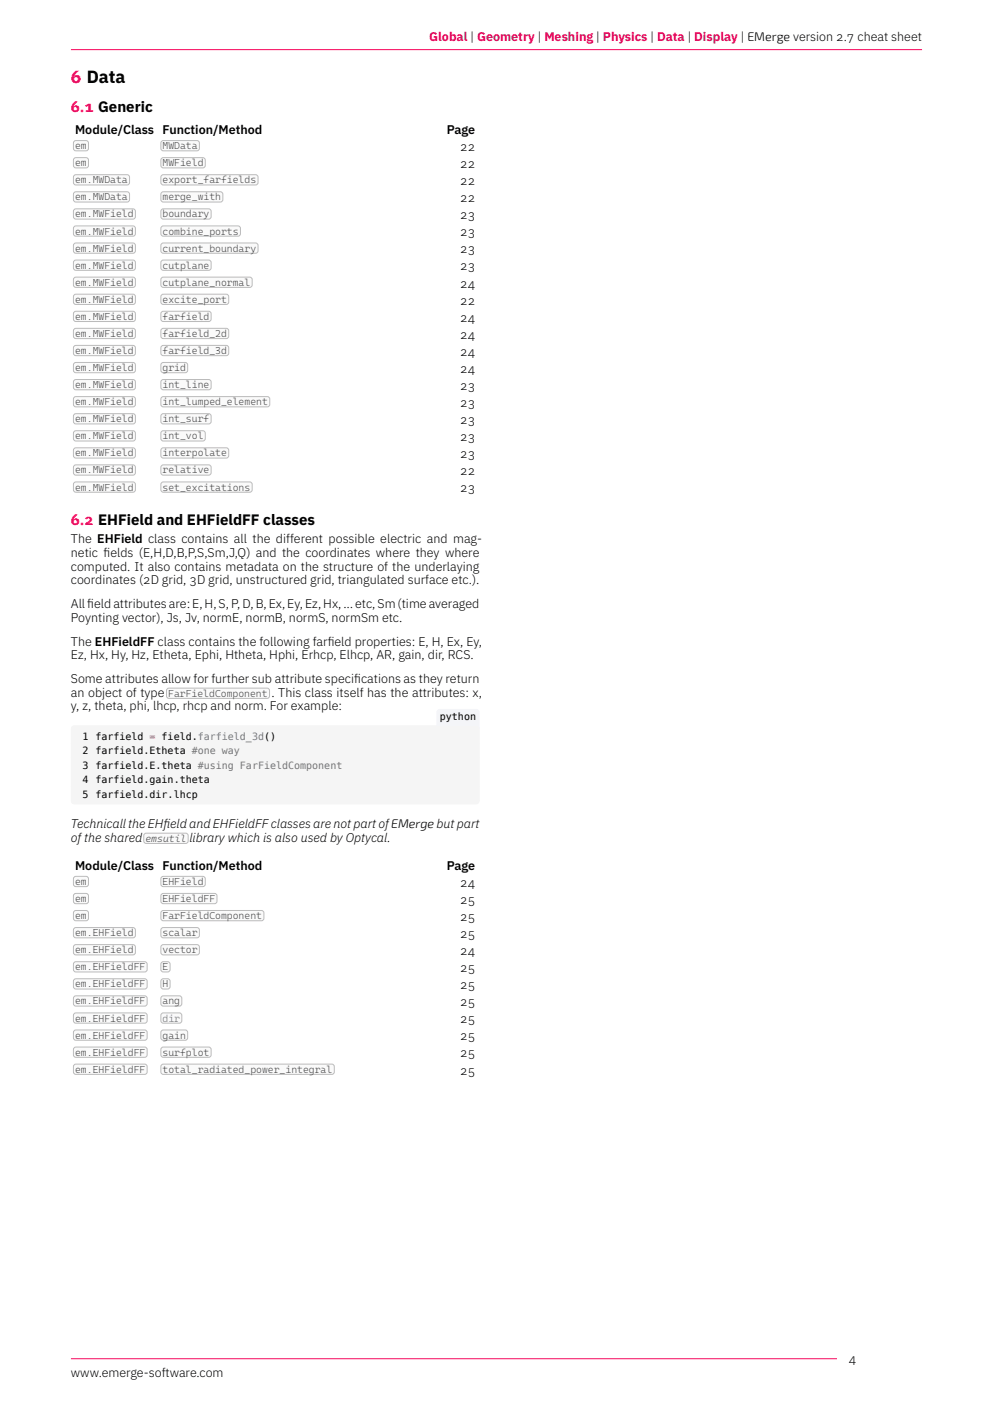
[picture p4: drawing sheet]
<svg xmlns="http://www.w3.org/2000/svg" width="420mm" height="594mm" viewBox="0 0 420 594" stroke-linecap="round" stroke-linejoin="round" font-family="sans-serif">
<path d="M30 21h360" fill="none" stroke="#ff0059" stroke-width=".42"/>
<path d="M31.3 59.9l.8-.4 4.9 .2 .4 .8-.2 2.9-.8 .4-4.9-.2-.4-.8z" fill="#fafafa"/>
<path d="M31.3 59.9l.8-.4 4.9 .2 .4 .8-.2 2.9-.8 .4-4.9-.2-.4-.8z" fill="none" stroke="#bbb" stroke-width=".42"/>
<path d="M68.2 59.9l.9-.4h14.5l.7 .7v2.9l-1 .7h-14.6l-.7-1z" fill="#fafafa"/>
<path d="M68.2 59.9l.9-.4h14.5l.7 .7v2.9l-1 .7h-14.6l-.7-1z" fill="none" stroke="#bbb" stroke-width=".42"/>
<path d="M31.3 67.1l.8-.4 4.9 .2 .4 .8-.2 2.9-.8 .4-4.9-.2-.4-.8z" fill="#fafafa"/>
<path d="M31.3 67.1l.8-.4 4.9 .2 .4 .8-.2 2.9-.8 .4-4.9-.2-.4-.8z" fill="none" stroke="#bbb" stroke-width=".42"/>
<path d="M68.2 67.1l.9-.4h17l.7 .7v2.9l-1 .7h-17.1l-.7-1z" fill="#fafafa"/>
<path d="M68.2 67.1l.9-.4h17l.7 .7v2.9l-1 .7h-17.1l-.7-1z" fill="none" stroke="#bbb" stroke-width=".42"/>
<path d="M31.3 74.3l.8-.4h21.7l.9 .7 .1 2.6-.2 .6-.8 .5h-21.7l-1-.7z" fill="#fafafa"/>
<path d="M31.3 74.3l.8-.4h21.7l.9 .7 .1 2.6-.2 .6-.8 .5h-21.7l-1-.7z" fill="none" stroke="#bbb" stroke-width=".42"/>
<path d="M68.2 74.3l.9-.4h39l1 .7v2.6l-.2 .6-.8 .5h-39l-1-.7z" fill="#fafafa"/>
<path d="M68.2 74.3l.9-.4h39l1 .7v2.6l-.2 .6-.8 .5h-39l-1-.7z" fill="none" stroke="#bbb" stroke-width=".42"/>
<path d="M31.3 81.6l.8-.5h21.7l.9 .7 .1 2.7-.2 .6-.8 .4h-21.7l-1-.7z" fill="#fafafa"/>
<path d="M31.3 81.6l.8-.5h21.7l.9 .7 .1 2.7-.2 .6-.8 .4h-21.7l-1-.7z" fill="none" stroke="#bbb" stroke-width=".42"/>
<path d="M68.2 81.6l.9-.5h24.1l1 .7 .1 2.7-.2 .6-.9 .4h-24.1l-1-.7z" fill="#fafafa"/>
<path d="M68.2 81.6l.9-.5h24.1l1 .7 .1 2.7-.2 .6-.9 .4h-24.1l-1-.7z" fill="none" stroke="#bbb" stroke-width=".42"/>
<path d="M31.3 88.8l.8-.4h24.2l.9 .7 .1 2.6-.2 .6-.8 .4h-24.2l-1-.7z" fill="#fafafa"/>
<path d="M31.3 88.8l.8-.4h24.2l.9 .7 .1 2.6-.2 .6-.8 .4h-24.2l-1-.7z" fill="none" stroke="#bbb" stroke-width=".42"/>
<path d="M68.2 88.8l.9-.4h19.2l.9 .7 .1 2.6-.4 .8-.6 .2h-19.2l-1-.7z" fill="#fafafa"/>
<path d="M68.2 88.8l.9-.4h19.2l.9 .7 .1 2.6-.4 .8-.6 .2h-19.2l-1-.7z" fill="none" stroke="#bbb" stroke-width=".42"/>
<path d="M31.3 96l.8-.4h24.2l.9 .7 .1 2.6-.2 .6-.8 .4h-24.2l-1-.7z" fill="#fafafa"/>
<path d="M31.3 96l.8-.4h24.2l.9 .7 .1 2.6-.2 .6-.8 .4h-24.2l-1-.7z" fill="none" stroke="#bbb" stroke-width=".42"/>
<path d="M68.2 96l.9-.4h31.6l1 .7v2.6l-.2 .6-.8 .4h-31.6l-1-.7z" fill="#fafafa"/>
<path d="M68.2 96l.9-.4h31.6l1 .7v2.6l-.2 .6-.8 .4h-31.6l-1-.7z" fill="none" stroke="#bbb" stroke-width=".42"/>
<path d="M31.3 103.2l.8-.4h24.2l.9 .7 .1 2.6-.2 .6-.8 .4h-24.2l-1-.7z" fill="#fafafa"/>
<path d="M31.3 103.2l.8-.4h24.2l.9 .7 .1 2.6-.2 .6-.8 .4h-24.2l-1-.7z" fill="none" stroke="#bbb" stroke-width=".42"/>
<path d="M68.2 103.2l.9-.4h39l1 .7v2.6l-.2 .6-.8 .4h-39l-1-.7z" fill="#fafafa"/>
<path d="M68.2 103.2l.9-.4h39l1 .7v2.6l-.2 .6-.8 .4h-39l-1-.7z" fill="none" stroke="#bbb" stroke-width=".42"/>
<path d="M31.3 110.4l.8-.4h24.2l.9 .7 .1 2.6-.2 .6-.8 .5h-24.2l-1-.7z" fill="#fafafa"/>
<path d="M31.3 110.4l.8-.4h24.2l.9 .7 .1 2.6-.2 .6-.8 .5h-24.2l-1-.7z" fill="none" stroke="#bbb" stroke-width=".42"/>
<path d="M68.2 110.4l.9-.4h19.2l.9 .7 .1 2.6-.4 .9-.6 .2h-19.2l-1-.7z" fill="#fafafa"/>
<path d="M68.2 110.4l.9-.4h19.2l.9 .7 .1 2.6-.4 .9-.6 .2h-19.2l-1-.7z" fill="none" stroke="#bbb" stroke-width=".42"/>
<path d="M31.3 117.7l.8-.5h24.2l.9 .7 .1 2.7-.2 .6-.8 .4h-24.2l-1-.7z" fill="#fafafa"/>
<path d="M31.3 117.7l.8-.5h24.2l.9 .7 .1 2.7-.2 .6-.8 .4h-24.2l-1-.7z" fill="none" stroke="#bbb" stroke-width=".42"/>
<path d="M68.2 117.7l.9-.5h36.5l1 .7 .1 2.7-.2 .6-.9 .4h-36.5l-1-.7z" fill="#fafafa"/>
<path d="M68.2 117.7l.9-.5h36.5l1 .7 .1 2.7-.2 .6-.9 .4h-36.5l-1-.7z" fill="none" stroke="#bbb" stroke-width=".42"/>
<path d="M31.3 124.9l.8-.4h24.2l.9 .7 .1 2.6-.2 .6-.8 .4h-24.2l-1-.7z" fill="#fafafa"/>
<path d="M31.3 124.9l.8-.4h24.2l.9 .7 .1 2.6-.2 .6-.8 .4h-24.2l-1-.7z" fill="none" stroke="#bbb" stroke-width=".42"/>
<path d="M68.2 124.9l.9-.4h26.6l1 .7v2.6l-.2 .6-.8 .4h-26.6l-1-.7z" fill="#fafafa"/>
<path d="M68.2 124.9l.9-.4h26.6l1 .7v2.6l-.2 .6-.8 .4h-26.6l-1-.7z" fill="none" stroke="#bbb" stroke-width=".42"/>
<path d="M31.3 132.1l.8-.4h24.2l.9 .7 .1 2.6-.2 .6-.8 .4h-24.2l-1-.7z" fill="#fafafa"/>
<path d="M31.3 132.1l.8-.4h24.2l.9 .7 .1 2.6-.2 .6-.8 .4h-24.2l-1-.7z" fill="none" stroke="#bbb" stroke-width=".42"/>
<path d="M68.2 132.1l.9-.4h19.2l.9 .7 .1 2.6-.4 .8-.6 .2h-19.2l-1-.7z" fill="#fafafa"/>
<path d="M68.2 132.1l.9-.4h19.2l.9 .7 .1 2.6-.4 .8-.6 .2h-19.2l-1-.7z" fill="none" stroke="#bbb" stroke-width=".42"/>
<path d="M31.3 139.3l.8-.4h24.2l.9 .7 .1 2.6-.2 .6-.8 .5h-24.2l-1-.7z" fill="#fafafa"/>
<path d="M31.3 139.3l.8-.4h24.2l.9 .7 .1 2.6-.2 .6-.8 .5h-24.2l-1-.7z" fill="none" stroke="#bbb" stroke-width=".42"/>
<path d="M68.2 139.3l.9-.4h26.6l1 .7v2.6l-.2 .6-.8 .5h-26.6l-1-.7z" fill="#fafafa"/>
<path d="M68.2 139.3l.9-.4h26.6l1 .7v2.6l-.2 .6-.8 .5h-26.6l-1-.7z" fill="none" stroke="#bbb" stroke-width=".42"/>
<path d="M31.3 146.5l.8-.4h24.2l.9 .7 .1 2.7-.2 .6-.8 .4h-24.2l-1-.7z" fill="#fafafa"/>
<path d="M31.3 146.5l.8-.4h24.2l.9 .7 .1 2.7-.2 .6-.8 .4h-24.2l-1-.7z" fill="none" stroke="#bbb" stroke-width=".42"/>
<path d="M68.2 146.5l.9-.4h26.6l1 .7v2.7l-.2 .6-.8 .4h-26.6l-1-.7z" fill="#fafafa"/>
<path d="M68.2 146.5l.9-.4h26.6l1 .7v2.7l-.2 .6-.8 .4h-26.6l-1-.7z" fill="none" stroke="#bbb" stroke-width=".42"/>
<path d="M31.3 153.8l.8-.5h24.2l.9 .7 .1 2.7-.2 .6-.8 .4h-24.2l-1-.7z" fill="#fafafa"/>
<path d="M31.3 153.8l.8-.5h24.2l.9 .7 .1 2.7-.2 .6-.8 .4h-24.2l-1-.7z" fill="none" stroke="#bbb" stroke-width=".42"/>
<path d="M68.2 153.8l.9-.5 9.6 .1 .6 .6v3l-.9 .7-9.7-.1-.7-.9z" fill="#fafafa"/>
<path d="M68.2 153.8l.9-.5 9.6 .1 .6 .6v3l-.9 .7-9.7-.1-.7-.9z" fill="none" stroke="#bbb" stroke-width=".42"/>
<path d="M31.3 161l.8-.4h24.2l.9 .7 .1 2.6-.2 .6-.8 .4h-24.2l-1-.7z" fill="#fafafa"/>
<path d="M31.3 161l.8-.4h24.2l.9 .7 .1 2.6-.2 .6-.8 .4h-24.2l-1-.7z" fill="none" stroke="#bbb" stroke-width=".42"/>
<path d="M68.2 161l.9-.4h19.2l.9 .7 .1 2.6-.4 .8-.6 .2h-19.2l-1-.7z" fill="#fafafa"/>
<path d="M68.2 161l.9-.4h19.2l.9 .7 .1 2.6-.4 .8-.6 .2h-19.2l-1-.7z" fill="none" stroke="#bbb" stroke-width=".42"/>
<path d="M31.3 168.2l.8-.4h24.2l.9 .7 .1 2.6-.2 .6-.8 .4h-24.2l-1-.7z" fill="#fafafa"/>
<path d="M31.3 168.2l.8-.4h24.2l.9 .7 .1 2.6-.2 .6-.8 .4h-24.2l-1-.7z" fill="none" stroke="#bbb" stroke-width=".42"/>
<path d="M68.2 168.2l.9-.4h44l1 .7v2.6l-.4 .8-.6 .2h-44l-1-.7z" fill="#fafafa"/>
<path d="M68.2 168.2l.9-.4h44l1 .7v2.6l-.4 .8-.6 .2h-44l-1-.7z" fill="none" stroke="#bbb" stroke-width=".42"/>
<path d="M31.3 175.4l.8-.4h24.2l.9 .7 .1 2.6-.2 .6-.8 .5h-24.2l-1-.7z" fill="#fafafa"/>
<path d="M31.3 175.4l.8-.4h24.2l.9 .7 .1 2.6-.2 .6-.8 .5h-24.2l-1-.7z" fill="none" stroke="#bbb" stroke-width=".42"/>
<path d="M68.2 175.4l.9-.4h19.2l.9 .7 .1 2.6-.4 .9-.6 .2h-19.2l-1-.7z" fill="#fafafa"/>
<path d="M68.2 175.4l.9-.4h19.2l.9 .7 .1 2.6-.4 .9-.6 .2h-19.2l-1-.7z" fill="none" stroke="#bbb" stroke-width=".42"/>
<path d="M31.3 182.7l.8-.5h24.2l.9 .7 .1 2.7-.2 .6-.8 .4h-24.2l-1-.7z" fill="#fafafa"/>
<path d="M31.3 182.7l.8-.5h24.2l.9 .7 .1 2.7-.2 .6-.8 .4h-24.2l-1-.7z" fill="none" stroke="#bbb" stroke-width=".42"/>
<path d="M68.2 182.7l.9-.5 17 .1 .7 .6v3l-1 .7-17.1-.1-.7-.9z" fill="#fafafa"/>
<path d="M68.2 182.7l.9-.5 17 .1 .7 .6v3l-1 .7-17.1-.1-.7-.9z" fill="none" stroke="#bbb" stroke-width=".42"/>
<path d="M31.3 189.9l.8-.4h24.2l.9 .7 .1 2.6-.2 .6-.8 .4h-24.2l-1-.7z" fill="#fafafa"/>
<path d="M31.3 189.9l.8-.4h24.2l.9 .7 .1 2.6-.2 .6-.8 .4h-24.2l-1-.7z" fill="none" stroke="#bbb" stroke-width=".42"/>
<path d="M68.2 189.9l.9-.4h26.6l1 .7v2.6l-.2 .6-.8 .4h-26.6l-1-.7z" fill="#fafafa"/>
<path d="M68.2 189.9l.9-.4h26.6l1 .7v2.6l-.2 .6-.8 .4h-26.6l-1-.7z" fill="none" stroke="#bbb" stroke-width=".42"/>
<path d="M31.3 197.1l.8-.4h24.2l.9 .7 .1 2.6-.2 .6-.8 .4h-24.2l-1-.7z" fill="#fafafa"/>
<path d="M31.3 197.1l.8-.4h24.2l.9 .7 .1 2.6-.2 .6-.8 .4h-24.2l-1-.7z" fill="none" stroke="#bbb" stroke-width=".42"/>
<path d="M68.2 197.1l.9-.4h19.2l.9 .7 .1 2.6-.4 .8-.6 .2h-19.2l-1-.7z" fill="#fafafa"/>
<path d="M68.2 197.1l.9-.4h19.2l.9 .7 .1 2.6-.4 .8-.6 .2h-19.2l-1-.7z" fill="none" stroke="#bbb" stroke-width=".42"/>
<path d="M31.3 204.3l.8-.4h24.2l.9 .7 .1 2.6-.2 .6-.8 .4h-24.2l-1-.7z" fill="#fafafa"/>
<path d="M31.3 204.3l.8-.4h24.2l.9 .7 .1 2.6-.2 .6-.8 .4h-24.2l-1-.7z" fill="none" stroke="#bbb" stroke-width=".42"/>
<path d="M68.2 204.3l.9-.4h36.5l1 .7 .1 2.6-.2 .6-.9 .4h-36.5l-1-.7z" fill="#fafafa"/>
<path d="M68.2 204.3l.9-.4h36.5l1 .7 .1 2.6-.2 .6-.9 .4h-36.5l-1-.7z" fill="none" stroke="#bbb" stroke-width=".42"/>
<path d="M70.6 291.5l.8-.4h41.6l1 .7v2.7l-.2 .6-.8 .4h-41.6l-.9-.7z" fill="#fafafa"/>
<path d="M70.6 291.5l.8-.4h41.6l1 .7v2.7l-.2 .6-.8 .4h-41.6l-.9-.7z" fill="none" stroke="#bbb" stroke-width=".42"/>
<path d="M184.9 300.5l1.2-.5h15.7l.7 .5 .3 .9v7h-18.2v-7z" fill="#ebedff"/>
<g fill="#f5f5f5">
<path d="M30.3 307.5l1.1-.6 170.4 .1 .7 .5 .3 .9-.1 30.9-.5 .7-.8 .3-170.4-.1-.7-.5-.3-.9v-30.4z"/>
<path d="M30.2 307.1l171.9-.2 .6 .5 .1 1h-172.8z"/>
<path d="M30 308.4h8.9v6.1h-8.9z"/>
<path d="M30 314.5h8.9v6.1h-8.9z"/>
<path d="M30 320.6h8.9v6.1h-8.9z"/>
<path d="M30 326.7h8.9v6h-8.9z"/>
<path d="M30 332.7h8.9v6.1h-8.9z"/>
<path d="M38.9 308.4h163.9v6.1h-163.9z"/>
<path d="M38.9 314.5h163.9v6.1h-163.9z"/>
<path d="M38.9 320.6h163.9v6.1h-163.9z"/>
<path d="M38.9 326.7h163.9v6h-163.9z"/>
<path d="M38.9 332.7h163.9v6.1h-163.9z"/>
<path d="M30 338.8h172.8v.8l-.7 .7h-171.4l-.6-.5z"/>
</g>
<path d="M61 352.9l.8-.4h17.1l.6 .7v2.9l-.9 .7h-17.1l-.7-1z" fill="#fafafa"/>
<path d="M61 352.9l.8-.4h17.1l.6 .7v2.9l-.9 .7h-17.1l-.7-1z" fill="none" stroke="#bbb" stroke-width=".42"/>
<path d="M31.3 371.2l.8-.4 4.9 .2 .4 .8-.2 2.9-.8 .4-4.9-.2-.4-.8z" fill="#fafafa"/>
<path d="M31.3 371.2l.8-.4 4.9 .2 .4 .8-.2 2.9-.8 .4-4.9-.2-.4-.8z" fill="none" stroke="#bbb" stroke-width=".42"/>
<path d="M68.2 371.2l.9-.4h17l.7 .7v2.9l-1 .7h-17.1l-.7-1z" fill="#fafafa"/>
<path d="M68.2 371.2l.9-.4h17l.7 .7v2.9l-1 .7h-17.1l-.7-1z" fill="none" stroke="#bbb" stroke-width=".42"/>
<path d="M31.3 378.4l.8-.4 4.9 .2 .4 .8-.2 2.9-.8 .4-4.9-.2-.4-.8z" fill="#fafafa"/>
<path d="M31.3 378.4l.8-.4 4.9 .2 .4 .8-.2 2.9-.8 .4-4.9-.2-.4-.8z" fill="none" stroke="#bbb" stroke-width=".42"/>
<path d="M68.2 378.4l.9-.4h21.7l.9 .7 .1 2.6-.2 .6-.8 .4h-21.7l-1-.7z" fill="#fafafa"/>
<path d="M68.2 378.4l.9-.4h21.7l.9 .7 .1 2.6-.2 .6-.8 .4h-21.7l-1-.7z" fill="none" stroke="#bbb" stroke-width=".42"/>
<path d="M31.3 385.6l.8-.4 4.9 .2 .4 .8-.2 2.9-.8 .5-4.9-.2-.4-.9z" fill="#fafafa"/>
<path d="M31.3 385.6l.8-.4 4.9 .2 .4 .8-.2 2.9-.8 .5-4.9-.2-.4-.9z" fill="none" stroke="#bbb" stroke-width=".42"/>
<path d="M68.2 385.6l.9-.4h41.5l1 .7v2.6l-.2 .6-.8 .5h-41.5l-1-.7z" fill="#fafafa"/>
<path d="M68.2 385.6l.9-.4h41.5l1 .7v2.6l-.2 .6-.8 .5h-41.5l-1-.7z" fill="none" stroke="#bbb" stroke-width=".42"/>
<path d="M31.3 392.8l.8-.4h24.2l.9 .7 .1 2.7-.2 .6-.8 .4h-24.2l-1-.7z" fill="#fafafa"/>
<path d="M31.3 392.8l.8-.4h24.2l.9 .7 .1 2.7-.2 .6-.8 .4h-24.2l-1-.7z" fill="none" stroke="#bbb" stroke-width=".42"/>
<path d="M68.2 392.8l.9-.4 14.5 .1 .7 .6v3l-1 .7-14.6-.1-.7-.9z" fill="#fafafa"/>
<path d="M68.2 392.8l.9-.4 14.5 .1 .7 .6v3l-1 .7-14.6-.1-.7-.9z" fill="none" stroke="#bbb" stroke-width=".42"/>
<path d="M31.3 400.1l.8-.4h24.2l.9 .7 .1 2.6-.2 .6-.8 .4h-24.2l-1-.7z" fill="#fafafa"/>
<path d="M31.3 400.1l.8-.4h24.2l.9 .7 .1 2.6-.2 .6-.8 .4h-24.2l-1-.7z" fill="none" stroke="#bbb" stroke-width=".42"/>
<path d="M68.2 400.1l.9-.4h14.5l.7 .7v2.9l-1 .7-14.6-.1-.7-.9z" fill="#fafafa"/>
<path d="M68.2 400.1l.9-.4h14.5l.7 .7v2.9l-1 .7-14.6-.1-.7-.9z" fill="none" stroke="#bbb" stroke-width=".42"/>
<path d="M31.3 407.3l.8-.4h29.1l1 .7v2.6l-.2 .6-.8 .4h-29.1l-1-.7z" fill="#fafafa"/>
<path d="M31.3 407.3l.8-.4h29.1l1 .7v2.6l-.2 .6-.8 .4h-29.1l-1-.7z" fill="none" stroke="#bbb" stroke-width=".42"/>
<path d="M68.2 407.3l.9-.4h1.8l.8 .4 .2 2.9-.4 .8-2.4 .2-.9-.4z" fill="#fafafa"/>
<path d="M68.2 407.3l.9-.4h1.8l.8 .4 .2 2.9-.4 .8-2.4 .2-.9-.4z" fill="none" stroke="#bbb" stroke-width=".42"/>
<path d="M31.3 414.5l.8-.4h29.1l1 .7v2.6l-.2 .6-.8 .4h-29.1l-1-.7z" fill="#fafafa"/>
<path d="M31.3 414.5l.8-.4h29.1l1 .7v2.6l-.2 .6-.8 .4h-29.1l-1-.7z" fill="none" stroke="#bbb" stroke-width=".42"/>
<path d="M68.2 414.5l.9-.4h1.8l.8 .4 .2 2.9-.4 .8-2.4 .2-.9-.4z" fill="#fafafa"/>
<path d="M68.2 414.5l.9-.4h1.8l.8 .4 .2 2.9-.4 .8-2.4 .2-.9-.4z" fill="none" stroke="#bbb" stroke-width=".42"/>
<path d="M31.3 421.7l.8-.4h29.1l1 .7v2.6l-.2 .6-.8 .5h-29.1l-1-.7z" fill="#fafafa"/>
<path d="M31.3 421.7l.8-.4h29.1l1 .7v2.6l-.2 .6-.8 .5h-29.1l-1-.7z" fill="none" stroke="#bbb" stroke-width=".42"/>
<path d="M68.2 421.7l.9-.4 7.1 .1 .6 .6v3l-.9 .7-7.2-.1-.7-1z" fill="#fafafa"/>
<path d="M68.2 421.7l.9-.4 7.1 .1 .6 .6v3l-.9 .7-7.2-.1-.7-1z" fill="none" stroke="#bbb" stroke-width=".42"/>
<path d="M31.3 429l.8-.5h29.1l1 .7v2.7l-.2 .6-.8 .4h-29.1l-1-.7z" fill="#fafafa"/>
<path d="M31.3 429l.8-.5h29.1l1 .7v2.7l-.2 .6-.8 .4h-29.1l-1-.7z" fill="none" stroke="#bbb" stroke-width=".42"/>
<path d="M68.2 429l.9-.5 7.1 .1 .6 .6v3l-.9 .7-7.2-.1-.7-.9z" fill="#fafafa"/>
<path d="M68.2 429l.9-.5 7.1 .1 .6 .6v3l-.9 .7-7.2-.1-.7-.9z" fill="none" stroke="#bbb" stroke-width=".42"/>
<path d="M31.3 436.2l.8-.4h29.1l1 .7v2.6l-.2 .6-.8 .4h-29.1l-1-.7z" fill="#fafafa"/>
<path d="M31.3 436.2l.8-.4h29.1l1 .7v2.6l-.2 .6-.8 .4h-29.1l-1-.7z" fill="none" stroke="#bbb" stroke-width=".42"/>
<path d="M68.2 436.2l.9-.4h9.6l.6 .7v2.9l-.9 .7h-9.7l-.7-1z" fill="#fafafa"/>
<path d="M68.2 436.2l.9-.4h9.6l.6 .7v2.9l-.9 .7h-9.7l-.7-1z" fill="none" stroke="#bbb" stroke-width=".42"/>
<path d="M31.3 443.4l.8-.4h29.1l1 .7v2.6l-.2 .6-.8 .4h-29.1l-1-.7z" fill="#fafafa"/>
<path d="M31.3 443.4l.8-.4h29.1l1 .7v2.6l-.2 .6-.8 .4h-29.1l-1-.7z" fill="none" stroke="#bbb" stroke-width=".42"/>
<path d="M68.2 443.4l.9-.4h19.2l.9 .7 .1 2.6-.4 .8-.6 .2h-19.2l-1-.7z" fill="#fafafa"/>
<path d="M68.2 443.4l.9-.4h19.2l.9 .7 .1 2.6-.4 .8-.6 .2h-19.2l-1-.7z" fill="none" stroke="#bbb" stroke-width=".42"/>
<path d="M31.3 450.6l.8-.4h29.1l1 .7v2.6l-.2 .6-.8 .4h-29.1l-1-.7z" fill="#fafafa"/>
<path d="M31.3 450.6l.8-.4h29.1l1 .7v2.6l-.2 .6-.8 .4h-29.1l-1-.7z" fill="none" stroke="#bbb" stroke-width=".42"/>
<path d="M68.2 450.6l.9-.4h71.3l.9 .7 .1 2.6-.4 .9-.6 .1h-71.3l-1-.7z" fill="#fafafa"/>
<path d="M68.2 450.6l.9-.4h71.3l.9 .7 .1 2.6-.4 .9-.6 .1h-71.3l-1-.7z" fill="none" stroke="#bbb" stroke-width=".42"/>
<path d="M30 574.8h324" fill="none" stroke="#ff0059" stroke-width=".42"/>
<text font-size="7.4" fill="#ff0059" x="30" y="35.2">6 Data</text>
<g font-size="6.3" fill="#ff0059">
<text x="30" y="47.2">6.1 Generic</text>
<text x="30" y="222.1">6.2 EHField and EHFieldFF classes</text>
</g>
<text font-size="5.3" fill="#d10f60" x="181.5" y="17.5">Global | Geometry | Meshing | Physics | Data | Display | EMerge version 2.7 cheat sheet</text>
<g font-size="5.3">
<text x="31.8" y="56.6">Module/Class Function/Method</text>
<text x="189" y="56.6">Page</text>
<text x="194.7" y="63.9">22</text>
<text x="194.7" y="71.1">22</text>
<text x="194.7" y="78.3">22</text>
<text x="194.7" y="85.5">22</text>
<text x="194.7" y="92.8">23</text>
<text x="194.7" y="100">23</text>
<text x="194.7" y="107.2">23</text>
<text x="194.7" y="114.4">23</text>
<text x="194.7" y="121.6">24</text>
<text x="194.7" y="128.9">22</text>
<text x="194.7" y="136.1">24</text>
<text x="194.7" y="143.3">24</text>
<text x="194.7" y="150.5">24</text>
<text x="194.7" y="157.7">24</text>
<text x="194.7" y="165">23</text>
<text x="194.7" y="172.2">23</text>
<text x="194.7" y="179.4">23</text>
<text x="194.7" y="186.6">23</text>
<text x="194.7" y="193.9">23</text>
<text x="194.7" y="201.1">22</text>
<text x="194.7" y="208.3">23</text>
<text x="30" y="229.8">The EHField class contains all the different possible electric and mag-</text>
<text x="30" y="235.6">netic f</text>
<text x="43.8" y="235.6">ields (E,H,D,B,P,S,Sm,J,Q) and the coordinates where they where</text>
<text x="30" y="241.4">computed. It also contains metadata on the structure of the underlaying</text>
<text x="30" y="247.2">coordinates (2D grid, 3D grid, unstructured grid, triangulated surface etc.).</text>
<text x="30" y="257.3">All f</text>
<text x="36.9" y="257.3">ield attributes are: E, H, S, P, D, B, Ex, Ey, Ez, Hx, … etc, Sm (time averaged</text>
<text x="30" y="263.1">Poynting vector), Js, Jv, normE, normB, normS, normSm etc.</text>
<text x="30" y="273.1">The EHFieldFF class contains the following farf</text>
<text x="138.6" y="273.1">ield properties: E, H, Ex, Ey,</text>
<text x="30" y="278.9">Ez, Hx, Hy, Hz, Etheta, Ephi, Htheta, Hphi, Erhcp, Elhcp, AR, gain, dir, RCS.</text>
<text x="30" y="289">Some attributes allow for further sub attribute specif</text>
<text x="149.8" y="289">ications as they return</text>
<text x="30" y="294.8">an object of type</text>
<text x="114.8" y="294.8">. This class itself has the attributes: x,</text>
<text x="30" y="300.6">y, z, theta, phi, lhcp, rhcp and norm. For example:</text>
<text x="30" y="350.3">Technicall the EHf</text>
<text x="69.1" y="350.3">ield and EHFieldFF classes are not part ofEMerge but part</text>
<text x="30" y="356.1">of the shared</text>
<text x="80.1" y="356.1">library which is also used by Optycal.</text>
<text x="31.8" y="367.9">Module/Class Function/Method</text>
<text x="189" y="367.9">Page</text>
<text x="194.7" y="375.2">24</text>
<text x="194.7" y="382.4">25</text>
<text x="194.7" y="389.6">25</text>
<text x="194.7" y="396.8">25</text>
<text x="194.7" y="404.1">24</text>
<text x="194.7" y="411.3">25</text>
<text x="194.7" y="418.5">25</text>
<text x="194.7" y="425.7">25</text>
<text x="194.7" y="432.9">25</text>
<text x="194.7" y="440.2">25</text>
<text x="194.7" y="447.4">25</text>
<text x="194.7" y="454.6">25</text>
<text x="359" y="576.7">4</text>
<text x="30" y="582.5">www.emerge-software.com</text>
</g>
<g font-size="4.2" fill="#555">
<text x="31.8" y="63.1">em</text>
<text x="68.8" y="63.1">MWData</text>
<text x="31.8" y="70.3">em</text>
<text x="68.8" y="70.3">MWField</text>
<text x="31.8" y="77.6">em.MWData</text>
<text x="68.8" y="77.6">export_farfields</text>
<text x="31.8" y="84.8">em.MWData</text>
<text x="68.8" y="84.8">merge_with</text>
<text x="31.8" y="92">em.MWField</text>
<text x="68.8" y="92">boundary</text>
<text x="31.8" y="99.2">em.MWField</text>
<text x="68.8" y="99.2">combine_ports</text>
<text x="31.8" y="106.4">em.MWField</text>
<text x="68.8" y="106.4">current_boundary</text>
<text x="31.8" y="113.7">em.MWField</text>
<text x="68.8" y="113.7">cutplane</text>
<text x="31.8" y="120.9">em.MWField</text>
<text x="68.8" y="120.9">cutplane_normal</text>
<text x="31.8" y="128.1">em.MWField</text>
<text x="68.8" y="128.1">excite_port</text>
<text x="31.8" y="135.3">em.MWField</text>
<text x="68.8" y="135.3">farfield</text>
<text x="31.8" y="142.5">em.MWField</text>
<text x="68.8" y="142.5">farfield_2d</text>
<text x="31.8" y="149.8">em.MWField</text>
<text x="68.8" y="149.8">farfield_3d</text>
<text x="31.8" y="157">em.MWField</text>
<text x="68.8" y="157">grid</text>
<text x="31.8" y="164.2">em.MWField</text>
<text x="68.8" y="164.2">int_line</text>
<text x="31.8" y="171.4">em.MWField</text>
<text x="68.8" y="171.4">int_lumped_element</text>
<text x="31.8" y="178.7">em.MWField</text>
<text x="68.8" y="178.7">int_surf</text>
<text x="31.8" y="185.9">em.MWField</text>
<text x="68.8" y="185.9">int_vol</text>
<text x="31.8" y="193.1">em.MWField</text>
<text x="68.8" y="193.1">interpolate</text>
<text x="31.8" y="200.3">em.MWField</text>
<text x="68.8" y="200.3">relative</text>
<text x="31.8" y="207.5">em.MWField</text>
<text x="68.8" y="207.5">set_excitations</text>
<text x="71.1" y="294.8">FarFieldComponent</text>
<text x="61.5" y="356.1">emsutil</text>
<text x="31.8" y="374.4">em</text>
<text x="68.8" y="374.4">EHField</text>
<text x="31.8" y="381.6">em</text>
<text x="68.8" y="381.6">EHFieldFF</text>
<text x="31.8" y="388.8">em</text>
<text x="68.8" y="388.8">FarFieldComponent</text>
<text x="31.8" y="396.1">em.EHField</text>
<text x="68.8" y="396.1">scalar</text>
<text x="31.8" y="403.3">em.EHField</text>
<text x="68.8" y="403.3">vector</text>
<text x="31.8" y="410.5">em.EHFieldFF</text>
<text x="68.8" y="410.5">E</text>
<text x="31.8" y="417.7">em.EHFieldFF</text>
<text x="68.8" y="417.7">H</text>
<text x="31.8" y="425">em.EHFieldFF</text>
<text x="68.8" y="425">ang</text>
<text x="31.8" y="432.2">em.EHFieldFF</text>
<text x="31.8" y="439.4">em.EHFieldFF</text>
<text x="68.8" y="439.4">gain</text>
<text x="31.8" y="446.6">em.EHFieldFF</text>
<text x="68.8" y="446.6">surfplot</text>
<text x="31.8" y="453.8">em.EHFieldFF</text>
<text x="68.8" y="453.8">total_radiated_power_integral</text>
</g>
<g font-size="4.2">
<text x="186.1" y="304.6">python</text>
<text x="34.9" y="313">1</text>
<text x="40.3" y="313">farfield = field.farfield_3d()</text>
<text x="34.9" y="319.1">2</text>
<text x="40.3" y="319.1">farfield.Etheta #one way</text>
<text x="34.9" y="325.2">3</text>
<text x="40.3" y="325.2">farfield.E.theta #using FarFieldComponent</text>
<text x="34.9" y="331.3">4</text>
<text x="40.3" y="331.3">farfield.gain.theta</text>
<text x="34.9" y="337.4">5</text>
<text x="40.3" y="337.4">farfield.dir.lhcp</text>
</g>
<text font-size="4.2" fill="#4b69c6" x="68.8" y="432.2">dir</text>
</svg>
